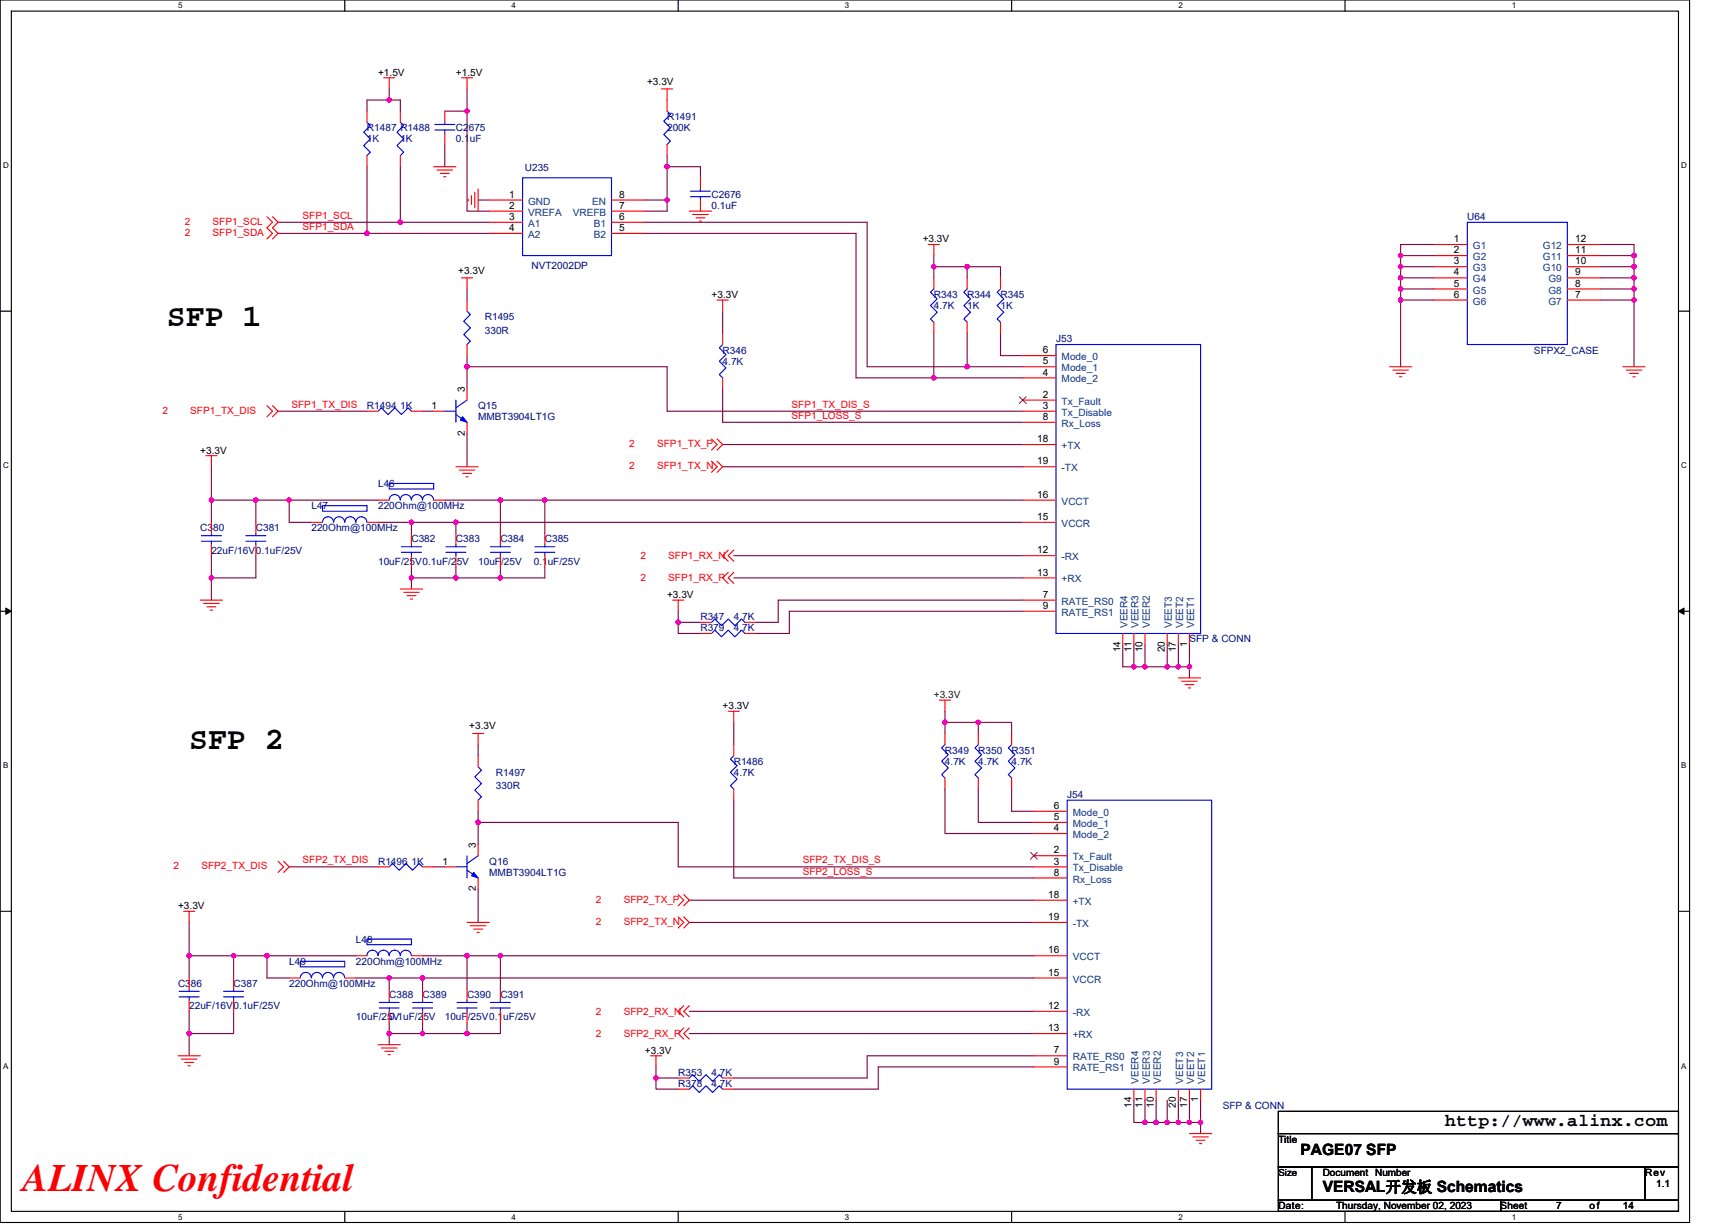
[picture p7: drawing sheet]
<svg xmlns="http://www.w3.org/2000/svg" width="297mm" height="210mm" viewBox="0 0 297 210" stroke-linecap="round" stroke-linejoin="round" font-family="sans-serif">
<path d="M0 0h289.6v209.5h-289.6zM1.9 1.9h285.8v205.7h-285.8z" fill="none" stroke="#000" stroke-width=".19"/>
<g fill="#fff">
<path d="M30.5 .2h.8v1.5h-.8z"/>
<path d="M30.5 207.8h.8v1.6h-.8z"/>
</g>
<path d="M59.1 0v1.9M59.1 207.6v1.9" fill="none" stroke="#000" stroke-width=".19"/>
<g fill="#fff">
<path d="M87.7 .2h.7v1.5h-.7z"/>
<path d="M87.7 207.8h.7v1.6h-.7z"/>
</g>
<path d="M116.2 0v1.9M116.2 207.6v1.9" fill="none" stroke="#000" stroke-width=".19"/>
<g fill="#fff">
<path d="M144.8 .2h.8v1.5h-.8z"/>
<path d="M144.8 207.8h.8v1.6h-.8z"/>
</g>
<path d="M173.4 0v1.9M173.4 207.6v1.9" fill="none" stroke="#000" stroke-width=".19"/>
<g fill="#fff">
<path d="M202 .2h.7v1.5h-.7z"/>
<path d="M202 207.8h.7v1.6h-.7z"/>
</g>
<path d="M230.5 0v1.9M230.5 207.6v1.9" fill="none" stroke="#000" stroke-width=".19"/>
<g fill="#fff">
<path d="M259.1 .2h.8v1.5h-.8z"/>
<path d="M259.1 207.8h.8v1.6h-.8z"/>
<path d="M.5 27.6h1v1.5h-1z"/>
<path d="M288.2 27.6h1v1.5h-1z"/>
<path d="M.5 79.1h1v1.5h-1z"/>
<path d="M288.2 79.1h1v1.5h-1z"/>
</g>
<path d="M0 53.3h1.9M287.7 53.3h1.9" fill="none" stroke="#000" stroke-width=".19"/>
<g fill="#fff">
<path d="M.5 130.5h.9v1.5h-.9z"/>
<path d="M288.2 130.5h.9v1.5h-.9z"/>
</g>
<path d="M0 104.8h1.9M287.7 104.8h1.9" fill="none" stroke="#000" stroke-width=".19"/>
<path d="M1 104.2l.9 .6-.9 .5zM287.7 104.8l.9-.6v1.1z" fill="#000" stroke="#000" stroke-width=".17"/>
<g fill="#fff">
<path d="M.5 181.9h.9v1.6h-.9z"/>
<path d="M288.2 181.9h.9v1.6h-.9z"/>
</g>
<path d="M0 156.2h1.9M287.7 156.2h1.9M219.1 190.5h68.6v3.8h-68.6zM219.1 194.3h68.6v5.7h-68.6zM219.1 200h5.7v5.7h-5.7zM219.1 205.7h38.1v1.9h-38.1zM224.8 200h57.2v5.7h-57.2zM257.2 205.7h30.5v1.9h-30.5zM282 200h5.7v5.7h-5.7z" fill="none" stroke="#000" stroke-width=".19"/>
<g fill="none" stroke="#800040" stroke-width=".19">
<path d="M66.7 17.1h1.9v1.9M66.7 17.1h-3.8v1.9M66.7 15.2v1.9M76.2 19h3.8M80 15.2v3.8M80 19.1v17.1h3.9M47.7 38.1h20.9M62.9 28.6v11.4M68.6 38.1h15.3M68.6 28.6v9.5M76.2 24.8v3.8M82 34.3h1.9"/>
<path d="M110.5 38.1h38.1v24.8h17.2M110.5 34.3h3.8M114.3 26.7v1.9h5.8v1.9M114.3 34.3v1.9h-3.8M114.3 28.6v5.7M47.7 40h15.2M62.9 40h21M80 49.5v1.9M110.5 40h36.2v24.8h13.4M123.9 53.3v3.8M160.1 45.7v1.9M160.1 45.7h5.7"/>
<path d="M160.1 57.1v7.7h15.2M160.1 43.8v1.9M165.8 45.7v1.9M165.8 57.1v5.8M165.8 45.7h5.7v1.9M171.5 57.2v3.8h3.8M240.1 43.8v1.9M240.1 45.7v1.9M240.1 47.6v1.9M240.1 49.5v1.9M240.1 51.4v11.5M240.1 43.8h5.7"/>
<path d="M240.1 45.7h5.7M240.1 47.6h5.7M240.1 49.5h5.7M240.1 51.4h5.7M245.8 41.9h-5.7v1.9M274.4 41.9h5.7v1.9M274.4 43.8h5.7M274.4 45.7h5.7M274.4 47.6h5.7M274.4 49.5h5.7M274.4 51.4h5.7M280.1 51.4v11.5"/>
<path d="M280.1 43.8v1.9M280.1 45.7v3.8M280.1 49.5v1.9M47.7 70.5h15.2M72.4 70.5h1.9M80 62.9h34.3v7.6h61M80 61v1.9M80 74.3v5.7M80 62.9v3.8M123.9 66.7v5.7h51.4M123.9 76.2h51.4M165.8 62.9h9.5"/>
<path d="M36.2 85.7v3.8M36.2 99.1v3.8M36.2 80v5.7M36.2 85.7h7.7v3.8M36.2 95.2v3.9M43.9 85.7h5.7v3.8h3.8M43.9 95.2v3.9h-7.7M49.6 85.7h15.2M64.8 89.5h5.7v1.9M70.5 99.1h7.6M70.5 97.2v1.9M70.5 99.1v1.9"/>
<path d="M70.5 89.5h7.6v1.9M76.2 85.7h9.6M78.1 89.5h97.2M78.1 97.2v1.9h7.7M85.8 85.7v5.7M85.8 97.2v1.9M85.8 85.7h7.6v5.7M93.4 97.2v1.9h-7.6M93.4 85.7h81.9M123.9 80h51.4M125.8 99.1h49.5M125.8 95.2h49.5"/>
<path d="M116.2 106.7v1.9h3.9M116.2 106.7h3.9M116.2 104.8v1.9M175.3 104.8h-40v3.8h-5.7M175.3 102.9h-41.9v3.8h-3.8M192.4 110.5v3.8h1.9M194.3 114.3h2M194.3 110.5v3.8M196.3 114.3h3.8M196.3 110.5v3.8M200.1 114.3h1.9M200.1 110.5v3.8"/>
<path d="M202 110.5v3.8M202 114.3h1.9M203.9 110.5v3.8M203.9 114.3v1.9M82 139.1v1.9M82 127.6v1.9M125.8 137.2v13.3h51.4M125.8 123.8v3.8M162 121.9v1.9M162 123.8v1.9M162 123.8h5.7v1.9M162 135.3v7.6h15.2"/>
<path d="M167.7 123.8h5.7v1.9M167.7 135.3v5.7h9.5M173.4 135.3v3.8h3.8M32.4 158.1v5.7M49.6 148.6h15.2M74.3 148.6h1.9M82 141h34.2v7.6h61M82 152.4v5.7M82 141v3.8M118.1 158.1h59.1M118.1 154.3h59.1M32.4 163.8h13.4v3.8h3.8"/>
<path d="M32.4 163.8v3.8M32.4 177.2v3.8M32.4 173.4v3.8M40 163.8v3.8M40 173.4v3.8h-7.6M45.8 163.8h15.2M61 167.6h5.7M66.7 167.6h5.7M66.7 167.6v1.9M66.7 177.2h5.7M66.7 175.3v1.9M66.7 177.2v1.9"/>
<path d="M72.4 167.6h104.8M72.4 175.3v1.9M72.4 177.2h7.6M72.4 167.6v1.9M72.4 163.8h7.6M80 163.8h5.8M80 163.8v5.7M80 175.3v1.9M85.8 163.8h91.4M85.8 163.8v5.7M85.8 175.3v1.9h-5.8M118.1 173.4h59.1"/>
<path d="M118.1 177.2h59.1M112.4 184.8v1.9h3.8M112.4 182.9v1.9h3.8M177.2 182.9h-26.7v3.8h-24.7M177.2 181h-28.6v3.8h-22.8M194.3 188.6v3.8h2M196.3 192.4h1.9M196.3 188.6v3.8M198.2 192.4h1.9M198.2 188.6v3.8M200.1 188.6v3.8M200.1 192.4h5.7"/>
<path d="M202 188.6v3.8M203.9 188.6v3.8M205.8 188.6v3.8M205.8 192.4v1.9"/>
</g>
<g fill="#f0f" stroke="#f0f" stroke-width=".19">
<circle cx="167.7" cy="123.8" r=".38"/>
<circle cx="161.9" cy="123.8" r=".38"/>
<circle cx="198.1" cy="192.4" r=".38"/>
<circle cx="203.9" cy="192.4" r=".38"/>
<circle cx="205.8" cy="192.4" r=".38"/>
<circle cx="196.2" cy="192.4" r=".38"/>
<circle cx="200" cy="192.4" r=".38"/>
<circle cx="202" cy="192.4" r=".38"/>
<circle cx="112.4" cy="184.8" r=".38"/>
<circle cx="196.2" cy="114.3" r=".38"/>
<circle cx="203.9" cy="114.3" r=".38"/>
<circle cx="194.3" cy="114.3" r=".38"/>
<circle cx="200" cy="114.3" r=".38"/>
<circle cx="202" cy="114.3" r=".38"/>
<circle cx="116.2" cy="106.7" r=".38"/>
<circle cx="93.4" cy="85.7" r=".38"/>
<circle cx="78.1" cy="89.5" r=".38"/>
<circle cx="49.6" cy="85.7" r=".38"/>
<circle cx="43.8" cy="85.7" r=".38"/>
<circle cx="36.2" cy="85.7" r=".38"/>
<circle cx="36.2" cy="99" r=".38"/>
<circle cx="70.5" cy="89.5" r=".38"/>
<circle cx="85.7" cy="85.7" r=".38"/>
<circle cx="78.1" cy="99" r=".38"/>
<circle cx="70.5" cy="99" r=".38"/>
<circle cx="85.7" cy="99" r=".38"/>
<circle cx="72.4" cy="167.6" r=".38"/>
<circle cx="85.7" cy="163.8" r=".38"/>
<circle cx="45.7" cy="163.8" r=".38"/>
<circle cx="40" cy="163.8" r=".38"/>
<circle cx="32.4" cy="177.2" r=".38"/>
<circle cx="66.7" cy="167.6" r=".38"/>
<circle cx="80" cy="163.8" r=".38"/>
<circle cx="66.7" cy="177.2" r=".38"/>
<circle cx="80" cy="177.2" r=".38"/>
<circle cx="72.4" cy="177.2" r=".38"/>
<circle cx="32.4" cy="163.8" r=".38"/>
<circle cx="240.1" cy="43.8" r=".38"/>
<circle cx="240.1" cy="45.7" r=".38"/>
<circle cx="240.1" cy="47.6" r=".38"/>
<circle cx="240.1" cy="49.5" r=".38"/>
<circle cx="240.1" cy="51.4" r=".38"/>
<circle cx="280.1" cy="43.8" r=".38"/>
<circle cx="280.1" cy="49.5" r=".38"/>
<circle cx="280.1" cy="51.4" r=".38"/>
<circle cx="280.1" cy="47.6" r=".38"/>
<circle cx="280.1" cy="45.7" r=".38"/>
<circle cx="160" cy="45.7" r=".38"/>
<circle cx="165.8" cy="45.7" r=".38"/>
<circle cx="165.8" cy="62.9" r=".38"/>
<circle cx="160" cy="64.8" r=".38"/>
<circle cx="114.3" cy="28.6" r=".38"/>
<circle cx="66.7" cy="17.1" r=".38"/>
<circle cx="68.6" cy="38.1" r=".38"/>
<circle cx="62.9" cy="40" r=".38"/>
<circle cx="80" cy="19" r=".38"/>
<circle cx="114.3" cy="34.3" r=".38"/>
<circle cx="80" cy="62.9" r=".38"/>
<circle cx="81.9" cy="141" r=".38"/>
</g>
<g fill="none" stroke="#f00" stroke-width=".19">
<path d="M62.9 19.1v1.9M65.8 13.3h1.9M66.7 13.3v1.9M68.6 19.1v1.9M76.2 19.1v1.9M79.1 13.3h1.9M80 13.3v1.9M113.4 15.2h1.9M114.3 15.2v3.8M45.8 37.1l.9 1-.9 1 .9 .9-.9 1M46.7 37.1l1 1-1 1 1 .9-1 1M62.9 26.7v1.9"/>
<path d="M68.6 26.7v1.9M74.3 28.6h3.8M74.9 29.1h2.7M75.5 29.7h1.5M76 30.3h.4M76.2 22.9v1.9M80.2 34.1v.4M80.8 33.5v1.6M81.4 33v2.6M82 32.4v3.8M83.9 34.3h5.7M83.9 36.2h5.7"/>
<path d="M83.9 38.1h5.7M104.8 38.1h5.7M104.8 36.2h5.7M104.8 34.3h5.7M114.3 24.8v1.9M118.1 36.2h3.9M118.7 36.8h2.7M119.3 37.3h1.5M119.9 37.9h.3M120.1 30.5v1.9M120.1 34.3v1.9M79.1 47.6h1.9"/>
<path d="M80 47.6v1.9M80 51.4v1.9M80 59.1v1.9M83.9 40h5.7M104.8 40h5.7M122.9 51.4h1.9M123.9 51.4v1.9M123.9 57.2v1.9M159.1 41.9h1.9M160.1 55.2v2M160.1 47.6v1.9M160.1 41.9v1.9"/>
<path d="M165.8 55.2v2M165.8 47.6v1.9M171.5 55.2v2M171.5 47.6v1.9M245.8 41.9h5.7M245.8 47.6h5.7M245.8 43.8h5.7M245.8 45.7h5.7M245.8 49.5h5.7M245.8 51.4h5.7M268.6 51.4h5.8M268.6 49.5h5.8"/>
<path d="M268.6 47.6h5.8M268.6 45.7h5.8M268.6 43.8h5.8M268.6 41.9h5.8M35.3 78.1h1.9M36.2 78.1v1.9M45.8 69.5l.9 1-.9 .9M46.7 69.5l1 1-1 .9M62.9 70.5h1.9M70.5 70.5h1.9M74.3 70.5h1.9M80 72.4v1.9"/>
<path d="M80 66.7v1.9M122 75.2l.9 1-.9 1M122 79.1l.9 .9-.9 1M122.9 75.2l1 1-1 1M122.9 79.1l1 .9-1 1M123.9 64.8v1.9M175.3 72.4h5.7M175.3 61h5.7M175.3 62.9h5.7M175.3 64.8h5.7M175.3 70.5h5.7M175.3 68.6h5.7"/>
<path d="M175.3 76.2h5.7M238.2 62.9h3.8M238.7 63.4h2.7M239.3 64h1.5M239.9 64.6h.4M278.2 62.9h3.8M278.7 63.4h2.7M279.3 64h1.5M279.9 64.6h.4M36.2 89.5v1.9M36.2 93.3v2M43.9 89.5v1.9"/>
<path d="M43.9 93.3v2M53.4 89.5h1.9M62.9 89.5h1.9M64.8 85.7h1.9M70.5 91.4v1.9M70.5 95.2v2M74.3 85.7h1.9M78.1 80h3.9M78.1 91.4v1.9M78.1 95.2v2M78.7 80.6h2.7M79.3 81.2h1.5"/>
<path d="M79.9 81.7h.3M85.8 91.4v1.9M85.8 95.2v2M93.4 91.4v1.9M93.4 95.2v2M124.8 94.3l-.9 .9 .9 1M124.8 98.1l-.9 1 .9 .9M125.8 94.3l-1 .9 1 1M125.8 98.1l-1 1 1 .9M175.3 95.2h5.7M175.3 99.1h5.7M175.3 89.5h5.7"/>
<path d="M175.3 85.7h5.7M175.3 80h5.7M34.3 102.9h3.8M34.9 103.4h2.7M35.5 104h1.5M36 104.6h.4M68.6 101h3.8M69.2 101.5h2.7M69.8 102.1h1.5M70.3 102.7h.4M115.3 102.9h1.9M116.2 102.9v1.9"/>
<path d="M120.1 106.7h1.9M120.1 108.6h1.9M127.7 106.7h1.9M127.7 108.6h1.9M175.3 104.8h5.7M175.3 102.9h5.7M192.4 108.6v1.9M194.3 108.6v1.9M196.3 108.6v1.9M200.1 108.6v1.9M202 108.6v1.9M202 116.2h3.8"/>
<path d="M202.5 116.8h2.7M203.1 117.3h1.5M203.7 117.9h.4M203.9 108.6v1.9M81 125.7h1.9M82 125.7v1.9M82 129.5v1.9M82 137.2v1.9M124.8 121.9h1.9M125.8 121.9v1.9M125.8 135.3v1.9M125.8 127.6v1.9"/>
<path d="M161 120h1.9M162 120v1.9M162 133.3v2M162 125.7v1.9M167.7 133.3v2M167.7 125.7v1.9M173.4 133.3v2M173.4 125.7v1.9M177.2 139.1h5.7M31.5 156.2h1.9M32.4 156.2v1.9M47.7 147.6l.9 1-.9 .9"/>
<path d="M48.6 147.6l1 1-1 .9M64.8 148.6h1.9M72.4 148.6h1.9M76.2 148.6h1.9M80 158.1h3.9M80.6 158.7h2.7M81.2 159.3h1.5M81.8 159.8h.3M82 150.5v1.9M82 144.8v1.9M116.2 157.2l1 .9-1 1M116.2 153.4l1 .9-1 1"/>
<path d="M117.2 157.2l.9 .9-.9 1M117.2 153.4l.9 .9-.9 1M177.2 150.5h5.7M177.2 141h5.7M177.2 142.9h5.7M177.2 148.6h5.7M177.2 146.7h5.7M177.2 154.3h5.7M177.2 158.1h5.7M32.4 167.6v1.9M32.4 171.4v2M40 167.6v1.9"/>
<path d="M40 171.4v2M49.6 167.6h1.9M59.1 167.6h1.9M61 163.8h1.9M64.8 179.1h3.8M65.4 179.6h2.6M66.7 169.5v1.9M66.7 173.4v1.9M70.5 163.8h1.9M72.4 169.5v1.9M72.4 173.4v1.9M80 169.5v1.9"/>
<path d="M80 173.4v1.9M85.8 169.5v1.9M85.8 173.4v1.9M117.2 172.4l-1 1 1 .9M117.2 176.2l-1 1 1 .9M118.1 172.4l-.9 1 .9 .9M118.1 176.2l-.9 1 .9 .9M177.2 173.4h5.7M177.2 177.2h5.7M177.2 167.6h5.7M177.2 163.8h5.7M30.5 181h3.8"/>
<path d="M31.1 181.5h2.7M31.7 182.1h1.5M32.2 182.7h.4M66 180.2h1.5M66.5 180.8h.4M111.5 181h1.9M112.4 181v1.9M116.2 184.8h1.9M116.2 186.7h1.9M123.9 184.8h1.9M123.9 186.7h1.9M177.2 182.9h5.7"/>
<path d="M177.2 181h5.7M194.3 186.7v1.9M196.3 186.7v1.9M198.2 186.7v1.9M202 186.7v1.9M203.9 194.3h3.8M203.9 186.7v1.9M204.4 194.9h2.7M205 195.5h1.5M205.6 196h.4M205.8 186.7v1.9"/>
</g>
<g fill="none" stroke="#00f" stroke-width=".19">
<path d="M114.3 19l.6 .6-1.1 1.2 1.1 1.1-1.1 1.2 1.1 1.1-.6 .6M62.9 21l.6 .5-1.2 1.2 1.2 1.1-1.2 1.2 1.2 1.1-.6 .6M68.6 21l.6 .5-1.2 1.2 1.2 1.1-1.2 1.2 1.2 1.1-.6 .6M74.5 22.3h3.5M74.5 21.3h3.5M76.2 21v.3M76.2 22.3v.6M89.6 30.5h15.2v13.3h-15.2zM118.3 33.7h3.5M118.3 32.8h3.5M120.1 32.4v.4M120.1 33.7v.6"/>
<path d="M251.5 38.1h17.1v21h-17.1zM80 53.3l.6 .6-1.1 1.2 1.1 1.1-1.1 1.1 1.1 1.2-.6 .6M123.9 59.1l-.6 .5 1.1 1.2-1.1 1.1 1.1 1.2-1.1 1.1 .6 .6M160.1 49.5l-.6 .6 1.1 1.1-1.1 1.2 1.1 1.1-1.1 1.2 .6 .5M165.8 49.5l-.6 .6 1.1 1.1-1.1 1.2 1.1 1.1-1.1 1.2 .6 .5M171.5 49.5l-.6 .6 1.2 1.1-1.2 1.2 1.2 1.1-1.2 1.2 .6 .5M181 59.1h24.8v49.5h-24.8zM64.8 70.5l.6-.6 1.1 1.2 1.2-1.2 1.1 1.2 1.2-1.2 .5 .6M76.2 70.5h1.9M78.1 68.6v3.8M78.1 71.1l1.9 1.3M80 68.6l-1.9 1.3"/>
<path d="M34.5 92.8h3.4M34.5 91.8h3.4M36.2 91.4v.4M36.2 92.8v.5M42.1 92.8h3.5M42.1 91.8h3.5M43.9 91.4v.4M43.9 92.8v.5M55.3 86.7h7.6v.9h-7.6zM57.2 89.5a.94 .94 0 0 0-1-.9 .94 .94 0 0 0-.9 .9M61 89.5a.95 .95 0 0 0-1-.9 .95 .95 0 0 0-.9 .9 .94 .94 0 0 0-1-.9 .94 .94 0 0 0-.9 .9M62.9 89.5a.94 .94 0 0 0-1-.9 .94 .94 0 0 0-.9 .9"/>
<path d="M66.7 82.9h7.6v.9h-7.6zM68.8 94.7h3.4M68.8 93.7h3.4M70.5 85.7a.95 .95 0 0 0-.9-.9 .95 .95 0 0 0-1 .9 .94 .94 0 0 0-.9-.9 .94 .94 0 0 0-1 .9M70.5 93.3v.4M70.5 94.7v.5M74.3 85.7a.95 .95 0 0 0-.9-.9 .95 .95 0 0 0-1 .9 .94 .94 0 0 0-.9-.9 .94 .94 0 0 0-1 .9M76.4 94.7h3.5M76.4 93.7h3.5M78.1 93.3v.4M78.1 94.7v.5M84 94.7h3.5"/>
<path d="M84 93.7h3.5M85.8 93.3v.4M85.8 94.7v.5M91.7 94.7h3.4M91.7 93.7h3.4M93.4 93.3v.4M93.4 94.7v.5M122 106.7l.5-.6 1.2 1.2 1.1-1.2 1.2 1.2 1.1-1.2 .6 .6M122 108.6l.5-.6 1.2 1.2 1.1-1.2 1.2 1.2 1.1-1.2 .6 .6M82 131.4l.5 .6-1.1 1.2 1.1 1.1-1.1 1.1 1.1 1.2-.5 .6M125.8 129.5l-.6 .6 1.1 1.2-1.1 1.1 1.1 1.1-1.1 1.2 .6 .6M162 127.6l-.6 .6 1.1 1.1-1.1 1.2 1.1 1.1-1.1 1.2 .6 .5"/>
<path d="M167.7 127.6l-.6 .6 1.2 1.1-1.2 1.2 1.2 1.1-1.2 1.2 .6 .5M173.4 127.6l-.6 .6 1.2 1.1-1.2 1.2 1.2 1.1-1.2 1.2 .6 .5M182.9 137.2h24.8v49.5h-24.8zM66.7 148.6l.6-.6 1.1 1.2 1.2-1.2 1.1 1.2 1.2-1.2 .5 .6M78.1 148.6h1.9M80 146.7v3.8M80 149.2l2 1.3M82 146.7l-2 1.3M30.7 170.9h3.4M30.7 169.9h3.4M32.4 169.5v.4M32.4 170.9v.5"/>
<path d="M38.3 170.9h3.5M38.3 169.9h3.5M40 169.5v.4M40 170.9v.5M51.5 167.6a.94 .94 0 0 1 .9-.9 .94 .94 0 0 1 1 .9M51.5 164.8h7.6v.9h-7.6zM53.4 167.6a.94 .94 0 0 1 .9-.9 .94 .94 0 0 1 1 .9 .95 .95 0 0 1 .9-.9 .95 .95 0 0 1 1 .9M57.2 167.6a.94 .94 0 0 1 .9-.9 .94 .94 0 0 1 1 .9M62.9 161h7.6v.9h-7.6zM62.9 163.8a.94 .94 0 0 1 .9-.9 .94 .94 0 0 1 1 .9 .95 .95 0 0 1 .9-.9 .95 .95 0 0 1 1 .9M65 172.8h3.4M65 171.8h3.4"/>
<path d="M66.7 163.8a.94 .94 0 0 1 1-.9 .94 .94 0 0 1 .9 .9 .95 .95 0 0 1 1-.9 .95 .95 0 0 1 .9 .9M66.7 171.4v.4M66.7 172.8v.6M70.7 172.8h3.4M70.7 171.8h3.4M72.4 171.4v.4M72.4 172.8v.6M78.3 172.8h3.5M78.3 171.8h3.5M80 171.4v.4M80 172.8v.6M84 172.8h3.5"/>
<path d="M84 171.8h3.5M85.8 171.4v.4M85.8 172.8v.6M118.1 184.8l.6-.6 1.2 1.2 1.1-1.2 1.1 1.2 1.2-1.2 .6 .6M118.1 186.7l.6-.6 1.2 1.2 1.1-1.2 1.1 1.2 1.2-1.2 .6 .6"/>
</g>
<g fill="#00f" stroke="#00f" stroke-width=".19">
<path d="M81.2 149.5l.8 1-1.2-.4z" fill-rule="evenodd"/>
<path d="M79.3 71.4l.7 1-1.1-.4z" fill-rule="evenodd"/>
</g>
<path d="M174.7 68l1.2 1.2M175.9 68l-1.2 1.2M176.6 146.1l1.2 1.2M177.8 146.1l-1.2 1.2" fill="none" stroke="#804000" stroke-width=".17"/>
<text font-size="6.7" fill="#f00" x="3.8" y="204.1">ALINX Confidential</text>
<g font-size="5.4">
<text x="28.6" y="55.9">SFP 1</text>
<text x="32.4" y="128.3">SFP 2</text>
</g>
<text font-size="3" x="247.7" y="193.1">http://www.alinx.com</text>
<g font-size="2.7">
<text x="222.9" y="197.9">PAGE07 SFP</text>
<text x="226.7" y="204.4">VERSAL开发板 Schematics</text>
</g>
<g font-size="1.7">
<text x="64.8" y="13">+1.5V</text>
<text x="78.1" y="13">+1.5V</text>
<text x="110.9" y="14.5">+3.3V</text>
<text x="87.3" y="33.9">1</text>
<text x="87.3" y="35.8">2</text>
<text x="106.1" y="33.9">8</text>
<text x="106.1" y="35.8">7</text>
<text x="87.3" y="37.7">3</text>
<text x="87.3" y="39.6">4</text>
<text x="106.1" y="39.6">5</text>
<text x="106.1" y="37.7">6</text>
<text x="158.2" y="41.6">+3.3V</text>
<text x="249.2" y="41.5">1</text>
<text x="270" y="41.5">12</text>
<text x="78.5" y="46.9">+3.3V</text>
<text x="249.2" y="47.2">4</text>
<text x="249.2" y="43.4">2</text>
<text x="249.2" y="45.3">3</text>
<text x="270" y="47.2">9</text>
<text x="270" y="45.3">10</text>
<text x="270" y="43.4">11</text>
<text x="122" y="51.1">+3.3V</text>
<text x="249.2" y="49.1">5</text>
<text x="249.2" y="51">6</text>
<text x="270" y="51">7</text>
<text x="270" y="49.1">8</text>
<text x="178.7" y="60.6">6</text>
<text x="178.7" y="62.5">5</text>
<text x="178.7" y="64.4">4</text>
<text x="74" y="70.1">1</text>
<text x="79.6" y="67.2" transform="rotate(-90 79.6 67.2)">3</text>
<text x="178.7" y="72">8</text>
<text x="178.7" y="70.1">3</text>
<text x="178.7" y="68.2">2</text>
<text x="34.3" y="77.7">+3.3V</text>
<text x="79.6" y="74.7" transform="rotate(-90 79.6 74.7)">2</text>
<text x="177.8" y="75.8">18</text>
<text x="177.8" y="79.6">19</text>
<text x="177.8" y="89.1">15</text>
<text x="177.8" y="85.3">16</text>
<text x="177.8" y="94.8">12</text>
<text x="177.8" y="98.7">13</text>
<text x="114.3" y="102.5">+3.3V</text>
<text x="178.7" y="104.4">9</text>
<text x="178.7" y="102.5">7</text>
<text x="192" y="111.8" transform="rotate(-90 192 111.8)">14</text>
<text x="193.9" y="111.8" transform="rotate(-90 193.9 111.8)">11</text>
<text x="195.9" y="111.8" transform="rotate(-90 195.9 111.8)">10</text>
<text x="199.7" y="111.8" transform="rotate(-90 199.7 111.8)">20</text>
<text x="201.6" y="111.8" transform="rotate(-90 201.6 111.8)">17</text>
<text x="203.5" y="110.9" transform="rotate(-90 203.5 110.9)">1</text>
<text x="80.4" y="125">+3.3V</text>
<text x="123.9" y="121.6">+3.3V</text>
<text x="180.6" y="138.7">6</text>
<text x="180.6" y="140.6">5</text>
<text x="180.6" y="142.5">4</text>
<text x="75.9" y="148.2">1</text>
<text x="81.6" y="145.4" transform="rotate(-90 81.6 145.4)">3</text>
<text x="180.6" y="148.2">3</text>
<text x="180.6" y="146.3">2</text>
<text x="30.5" y="155.9">+3.3V</text>
<text x="81.6" y="152.8" transform="rotate(-90 81.6 152.8)">2</text>
<text x="179.7" y="153.9">18</text>
<text x="180.6" y="150.1">8</text>
<text x="179.7" y="157.7">19</text>
<text x="179.7" y="167.2">15</text>
<text x="179.7" y="163.4">16</text>
<text x="179.7" y="173">12</text>
<text x="179.7" y="176.8">13</text>
<text x="110.5" y="180.6">+3.3V</text>
<text x="180.6" y="182.5">9</text>
<text x="180.6" y="180.6">7</text>
<text x="193.9" y="189.9" transform="rotate(-90 193.9 189.9)">14</text>
<text x="195.9" y="189.9" transform="rotate(-90 195.9 189.9)">11</text>
<text x="197.8" y="189.9" transform="rotate(-90 197.8 189.9)">10</text>
<text x="201.6" y="189.9" transform="rotate(-90 201.6 189.9)">20</text>
<text x="203.5" y="189.9" transform="rotate(-90 203.5 189.9)">17</text>
<text x="205.4" y="189" transform="rotate(-90 205.4 189)">1</text>
<text x="219.1" y="195.9">Title</text>
<text x="219.1" y="201.5">Size</text>
<text x="226.7" y="201.6">Document Number</text>
<text x="282" y="201.6">Rev</text>
<text x="283.9" y="203.5">1.1</text>
<text x="219.1" y="207.3">Date:</text>
<text x="229" y="207.3">Thursday, November 02, 2023</text>
<text x="257.2" y="207.3">Sheet</text>
<text x="266.7" y="207.3">7</text>
<text x="272.5" y="207.3">of</text>
<text x="278.2" y="207.3">14</text>
</g>
<g font-size="1.7" fill="#000080">
<text x="62.9" y="22.5">R1487 R1488</text>
<text x="78.1" y="22.5">C2675</text>
<text x="114.3" y="20.6">R1491</text>
<text x="114.3" y="22.5">200K</text>
<text x="62.9" y="24.4">1K</text>
<text x="68.6" y="24.4">1K</text>
<text x="78.1" y="24.4">0.1uF</text>
<text x="90" y="29.4">U235</text>
<text x="122" y="33.9">C2676</text>
<text x="122" y="35.8">0.1uF</text>
<text x="251.5" y="37.7">U64</text>
<text x="91.1" y="46.1">NVT2002DP</text>
<text x="160.1" y="51.1">R343</text>
<text x="160.1" y="53">4.7K</text>
<text x="165.8" y="51.1">R344</text>
<text x="165.8" y="53">1K</text>
<text x="171.5" y="51.1">R345</text>
<text x="171.5" y="53">1K</text>
<text x="83.1" y="54.9">R1495</text>
<text x="83.1" y="57.2">330R</text>
<text x="181" y="58.7">J53</text>
<text x="123.9" y="60.6">R346</text>
<text x="123.9" y="62.5">4.7K</text>
<text x="262.9" y="60.6">SFPX2_CASE</text>
<text x="62.9" y="70.1">R1494 1K</text>
<text x="82" y="70.1">Q15</text>
<text x="82" y="72">MMBT3904LT1G</text>
<text x="64.8" y="83.5">L46</text>
<text x="53.4" y="87.3">L47</text>
<text x="64.8" y="87.3">220Ohm@100MHz</text>
<text x="34.3" y="91.1">C380</text>
<text x="36.2" y="94.9">22uF/16V0.1uF/25V</text>
<text x="43.9" y="91.1">C381</text>
<text x="53.4" y="91.1">220Ohm@100MHz</text>
<text x="70.5" y="93">C382</text>
<text x="78.1" y="93">C383</text>
<text x="85.8" y="93">C384</text>
<text x="93.4" y="93">C385</text>
<text x="64.8" y="96.8">10uF/25V0.1uF/25V</text>
<text x="82" y="96.8">10uF/25V</text>
<text x="91.5" y="96.8">0.1uF/25V</text>
<text x="120.1" y="106.3">R347</text>
<text x="125.8" y="106.3">4.7K</text>
<text x="120.1" y="108.2">R379</text>
<text x="125.8" y="108.2">4.7K</text>
<text x="203.9" y="110.1">SFP &amp; CONN</text>
<text x="125.8" y="131.1">R1486</text>
<text x="162" y="129.2">R349</text>
<text x="162" y="131.1">4.7K</text>
<text x="167.7" y="129.2">R350</text>
<text x="167.7" y="131.1">4.7K</text>
<text x="173.4" y="129.2">R351</text>
<text x="173.4" y="131.1">4.7K</text>
<text x="85" y="133">R1497</text>
<text x="85" y="135.3">330R</text>
<text x="125.8" y="133">4.7K</text>
<text x="182.9" y="136.8">J54</text>
<text x="64.8" y="148.2">R1496 1K</text>
<text x="83.9" y="148.2">Q16</text>
<text x="83.9" y="150.1">MMBT3904LT1G</text>
<text x="61" y="161.6">L48</text>
<text x="49.6" y="165.4">L49</text>
<text x="61" y="165.4">220Ohm@100MHz</text>
<text x="30.5" y="169.2">C386</text>
<text x="32.4" y="173">22uF/16V0.1uF/25V</text>
<text x="40" y="169.2">C387</text>
<text x="49.6" y="169.2">220Ohm@100MHz</text>
<text x="66.7" y="171.1">C388</text>
<text x="72.4" y="171.1">C389</text>
<text x="80" y="171.1">C390</text>
<text x="85.8" y="171.1">C391</text>
<text x="61" y="174.9">10uF/25V</text>
<text x="66.7" y="174.9">0.1uF/25V</text>
<text x="76.2" y="174.9">10uF/25V0.1uF/25V</text>
<text x="116.2" y="184.4">R353</text>
<text x="122" y="184.4">4.7K</text>
<text x="116.2" y="186.3">R378</text>
<text x="122" y="186.3">4.7K</text>
<text x="209.6" y="190.1">SFP &amp; CONN</text>
</g>
<g font-size="1.7" fill="#004080">
<text x="90.5" y="35.1">GND</text>
<text x="101.5" y="35.1">EN</text>
<text x="90.5" y="37">VREFA</text>
<text x="90.5" y="38.9">A1</text>
<text x="90.5" y="40.8">A2</text>
<text x="98.2" y="37">VREFB</text>
<text x="101.8" y="40.8">B2</text>
<text x="101.8" y="38.9">B1</text>
<text x="252.5" y="42.7">G1</text>
<text x="252.5" y="44.6">G2</text>
<text x="252.5" y="46.5">G3</text>
<text x="264.5" y="46.5">G10</text>
<text x="264.5" y="44.6">G11</text>
<text x="264.5" y="42.7">G12</text>
<text x="252.5" y="48.4">G4</text>
<text x="252.5" y="50.3">G5</text>
<text x="252.5" y="52.2">G6</text>
<text x="265.4" y="52.2">G7</text>
<text x="265.4" y="50.3">G8</text>
<text x="265.4" y="48.4">G9</text>
<text x="182" y="61.7">Mode_0</text>
<text x="182" y="63.6">Mode_1</text>
<text x="182" y="65.6">Mode_2</text>
<text x="182" y="71.3">Tx_Disable</text>
<text x="182" y="69.4">Tx_Fault</text>
<text x="182" y="73.2">Rx_Loss</text>
<text x="182" y="77">+TX</text>
<text x="182" y="80.8">-TX</text>
<text x="182" y="86.5">VCCT</text>
<text x="182" y="90.3">VCCR</text>
<text x="182" y="96">-RX</text>
<text x="182" y="99.8">+RX</text>
<text x="182" y="105.6">RATE_RS1</text>
<text x="182" y="103.7">RATE_RS0</text>
<text x="193.2" y="107.6" transform="rotate(-90 193.2 107.6)">VEER4</text>
<text x="195.2" y="107.6" transform="rotate(-90 195.2 107.6)">VEER3</text>
<text x="197.1" y="107.6" transform="rotate(-90 197.1 107.6)">VEER2</text>
<text x="200.9" y="107.6" transform="rotate(-90 200.9 107.6)">VEET3</text>
<text x="202.8" y="107.6" transform="rotate(-90 202.8 107.6)">VEET2</text>
<text x="204.7" y="107.6" transform="rotate(-90 204.7 107.6)">VEET1</text>
<text x="183.9" y="139.8">Mode_0</text>
<text x="183.9" y="141.8">Mode_1</text>
<text x="183.9" y="143.7">Mode_2</text>
<text x="183.9" y="149.4">Tx_Disable</text>
<text x="183.9" y="147.5">Tx_Fault</text>
<text x="183.9" y="151.3">Rx_Loss</text>
<text x="183.9" y="155.1">+TX</text>
<text x="183.9" y="158.9">-TX</text>
<text x="183.9" y="164.6">VCCT</text>
<text x="183.9" y="168.4">VCCR</text>
<text x="183.9" y="174.1">-RX</text>
<text x="183.9" y="177.9">+RX</text>
<text x="183.9" y="183.7">RATE_RS1</text>
<text x="183.9" y="181.8">RATE_RS0</text>
<text x="195.2" y="185.7" transform="rotate(-90 195.2 185.7)">VEER4</text>
<text x="197.1" y="185.7" transform="rotate(-90 197.1 185.7)">VEER3</text>
<text x="199" y="185.7" transform="rotate(-90 199 185.7)">VEER2</text>
<text x="202.8" y="185.7" transform="rotate(-90 202.8 185.7)">VEET3</text>
<text x="204.7" y="185.7" transform="rotate(-90 204.7 185.7)">VEET2</text>
<text x="206.6" y="185.7" transform="rotate(-90 206.6 185.7)">VEET1</text>
</g>
<g font-size="1.7" fill="#f00">
<text x="31.7" y="40.4">2</text>
<text x="31.7" y="38.5">2</text>
<text x="36.4" y="40.4">SFP1_SDA</text>
<text x="36.4" y="38.5">SFP1_SCL</text>
<text x="51.9" y="37.5">SFP1_SCL</text>
<text x="51.9" y="39.4">SFP1_SDA</text>
<text x="27.9" y="70.9">2</text>
<text x="32.6" y="70.9">SFP1_TX_DIS</text>
<text x="49.9" y="69.9">SFP1_TX_DIS</text>
<text x="135.7" y="71.8">SFP1_LOSS_S</text>
<text x="135.7" y="69.9">SFP1_TX_DIS_S</text>
<text x="107.9" y="76.6">2</text>
<text x="112.6" y="76.6">SFP1_TX_P</text>
<text x="107.9" y="80.4">2</text>
<text x="112.6" y="80.4">SFP1_TX_N</text>
<text x="109.8" y="95.8">2</text>
<text x="114.5" y="95.8">SFP1_RX_N</text>
<text x="109.8" y="99.7">2</text>
<text x="114.5" y="99.7">SFP1_RX_P</text>
<text x="29.8" y="149">2</text>
<text x="34.5" y="149">SFP2_TX_DIS</text>
<text x="51.9" y="148">SFP2_TX_DIS</text>
<text x="137.6" y="149.9">SFP2_LOSS_S</text>
<text x="137.6" y="148">SFP2_TX_DIS_S</text>
<text x="102.1" y="154.7">2</text>
<text x="106.9" y="154.7">SFP2_TX_P</text>
<text x="102.1" y="158.5">2</text>
<text x="106.9" y="158.5">SFP2_TX_N</text>
<text x="102.1" y="173.9">2</text>
<text x="106.9" y="173.9">SFP2_RX_N</text>
<text x="102.1" y="177.8">2</text>
<text x="106.9" y="177.8">SFP2_RX_P</text>
</g>
<text font-size="1.7" fill="#004000" x="160.1" y="119.7">+3.3V</text>
<g font-size="1.4">
<text x="30.5" y="1.4">5</text>
<text x="87.7" y="1.4">4</text>
<text x="144.8" y="1.4">3</text>
<text x="202" y="1.4">2</text>
<text x="259.1" y="1.4">1</text>
<text x=".5" y="28.9">D</text>
<text x="288.2" y="28.9">D</text>
<text x=".5" y="80.3">C</text>
<text x="288.2" y="80.3">C</text>
<text x=".5" y="131.7">B</text>
<text x="288.2" y="131.7">B</text>
<text x=".5" y="183.2">A</text>
<text x="288.2" y="183.2">A</text>
<text x="30.5" y="209.1">5</text>
<text x="87.7" y="209.1">4</text>
<text x="144.8" y="209.1">3</text>
<text x="202" y="209.1">2</text>
<text x="259.1" y="209.1">1</text>
</g>
</svg>
